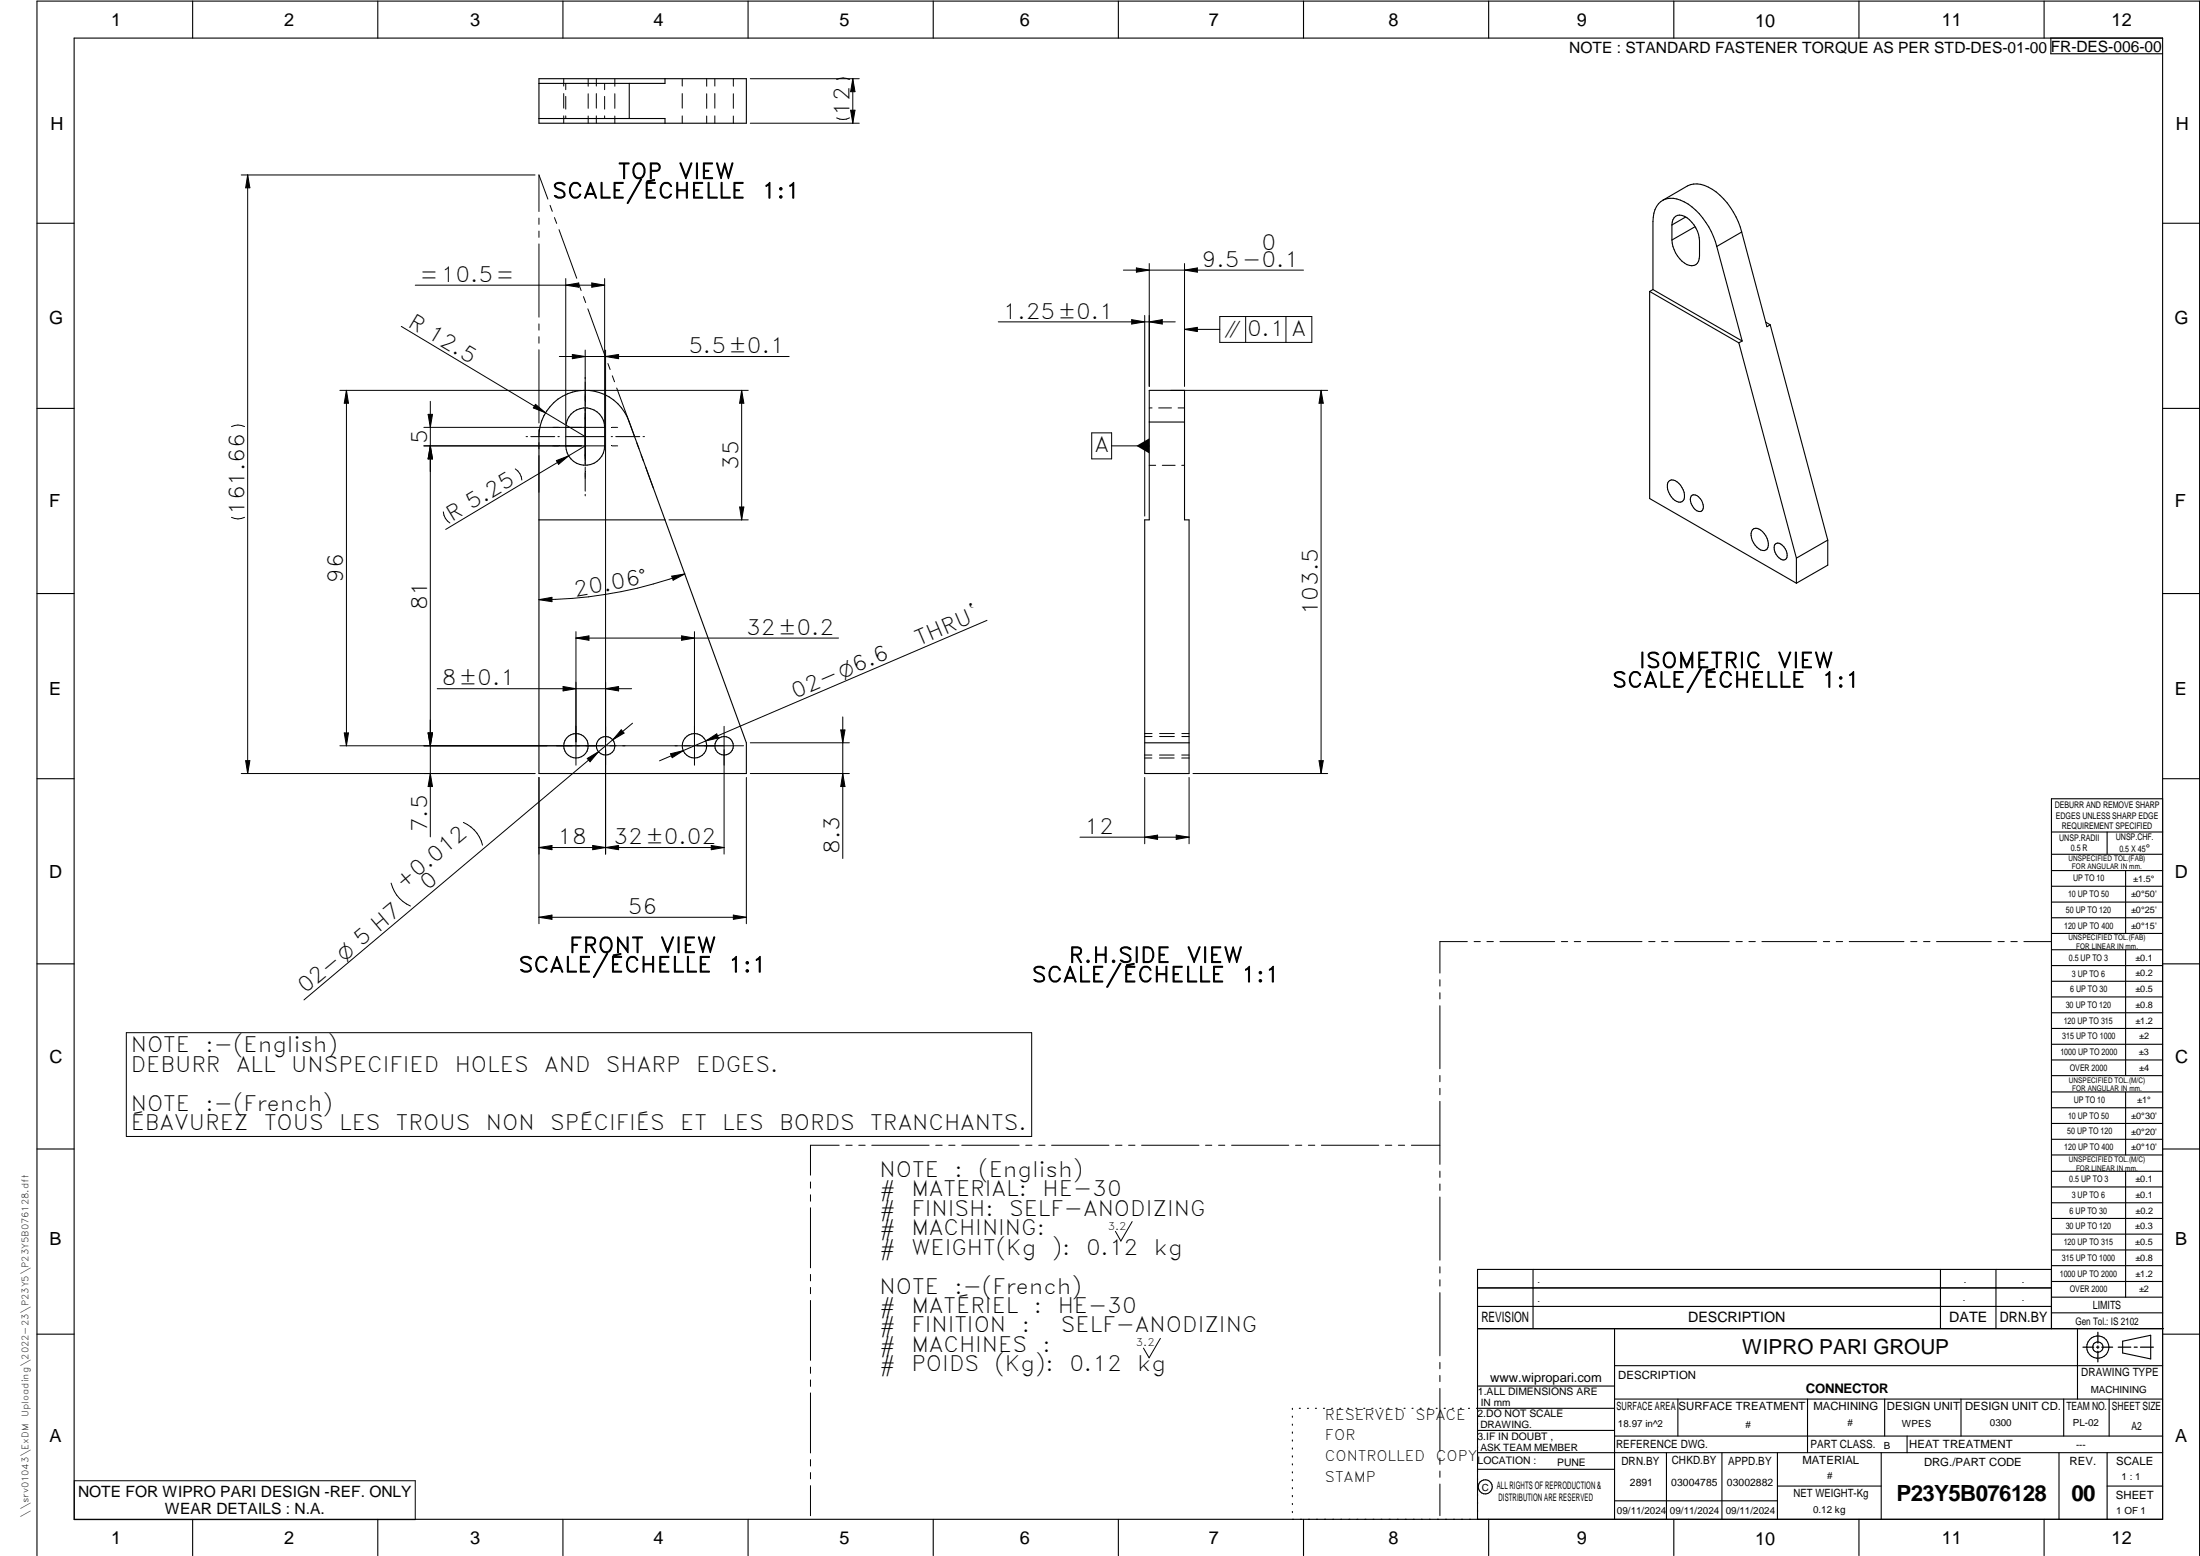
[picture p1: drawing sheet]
<svg xmlns="http://www.w3.org/2000/svg" width="594mm" height="420mm" viewBox="0 0 594 420" stroke-linecap="round" stroke-linejoin="round" font-family="sans-serif">
<g fill="none" stroke="#000" stroke-width=".3">
<path d="M20 10.3h564v400h-564zM52 .3v10M102 .3v10M152 .3v10M202 .3v10M252 .3v10M302 .3v10M352 .3v10M402 .3v10M452 .3v10M502 .3v10M552 .3v10"/>
<path d="M553.8 10.3v4.2h30.2M145.5 21.3h56v12h-56zM145.5 32h34.1v1.3M169.9 22.5v9.5M179.6 21.3v1.2h-34.1M449 54.1l6.7-3.9a6.5 6.5 0 0 1 6.7 .9 20.1 20.1 0 0 1 7.9 11.6M455.2 58.6l-3.7 2.1M10 60.3h10M445.5 78.7v55.9l39.6 22.9M445.5 78.7l24.1 13.9M446.4 78.2l-.9 .5M446.4 78.2l24 13.9"/>
<path d="M451.5 60.7a2.34 2.34 0 0 1 1.3-2.5 2.34 2.34 0 0 1 2.7 .6 8.4 8.4 0 0 1 3.4 6.2v4.1a2.23 2.23 0 0 1-.9 2.3 2.23 2.23 0 0 1-2.5 .1 8.2 8.2 0 0 1-4-6.7M451.5 60.7v4.1M457.7 61.2l-6.2 3.6M463.6 66.5l6.8 25.6M463.6 66.5a19.8 19.8 0 0 0-8.8-12 5.3 5.3 0 0 0-7.5 1.3 8 8 0 0 0-.9 4v18.4M470.3 62.7l6.8 25.5 .9-.5M470.3 62.7l-6.7 3.8M584 60.3h10M469.6 92.6l15.5 58.1M470.4 92.1l-.8 .5M476.8 87l1.2 .7M478 87.7l15.6 58.1"/>
<path d="M10 110.3h10M149.6 108.7a12.5 12.5 0 0 1 20.3 5.3l31.6 86.6v8.3h-56v-91a12.4 12.4 0 0 1 4.1-9.2zM154.2 111.8a5.2 5.2 0 0 1 5.7-1.3 5.2 5.2 0 0 1 3.4 4.9v5a5.2 5.2 0 0 1-5.3 5.2 5.2 5.2 0 0 1-5.2-5.2v-5a5.5 5.5 0 0 1 1.4-3.6zM310.3 105.4h9.6v35h1.2v68.5h-12v-68.5h1.2zM310.3 114h9.6M584 110.3h10M450.6 130a1.9 1.9 0 0 1 2.7 .5 4 4 0 0 1 1.2 4.7 1.84 1.84 0 0 1-2.7-.5 4.1 4.1 0 0 1-1.2-4.7zM457.7 137.6a1.25 1.25 0 0 0 1.8 .4 1.25 1.25 0 0 0 .4-1.7 2.78 2.78 0 0 0-2.9-2.6 2.82 2.82 0 0 0 .7 3.9M145.5 140.4h34.1M473.2 143.1a1.84 1.84 0 0 1 2.7 .5 4.2 4.2 0 0 1 1.3 4.7 1.9 1.9 0 0 1-2.8-.6 4.1 4.1 0 0 1-1.2-4.6zM479.3 147a1.55 1.55 0 0 1 2.4 .7 2.61 2.61 0 0 1 .4 3.4 2.46 2.46 0 0 1-2.8-2 2.51 2.51 0 0 1 0-2.1zM485.1 150.7v6.8"/>
<path d="M493.6 145.8v6.8l-8.5 4.9M493.6 145.8l-8.5 4.9M10 160.3h10M584 160.3h10M10 210.3h10M309.1 200.6h12M584 215.7h-30v143.1M584 210.3h10M554 224.7h30M554 230.7h30M554 235.1h30M554 239.3h30"/>
<path d="M569 224.7v6M574 235.1v17M554 243.6h30M554 247.8h30M554 252.1h30M554 256.5h30M574 256.5v33.9M10 260.3h10M554 260.7h30M554 265h30M554 269.2h30M554 273.5h30"/>
<path d="M554 277.7h30M584 260.3h10M554 282h30M554 286.2h30M554 290.4h30M554 294.9h30M554 299.1h30M574 294.9v17M10 310.3h10M554 303.4h30M554 307.6h30M554 311.9h30"/>
<path d="M554 316.3h30M574 316.3v34M584 310.3h10M554 320.5h30M554 324.8h30M554 329h30M554 333.2h30M554 337.5h30M399 358.8h185.2M399 352.8h155M399 347.8h155M414 342.8v16"/>
<path d="M436 358.8v51.5M524 342.8v16M539 342.8v16M554 341.8h30M554 346h30M554 350.3h30M554 354.5h30M554 342.8h-155v67.5M561 358.8v19M10 360.3h10M399 374.3h37M436 377.8h148"/>
<path d="M453.1 377.8v10M488.1 377.8v14.5M508.9 377.8v10M529.5 377.8v10M557.3 377.8v10M569.5 377.8v10M573.2 362.2l7.6-1.6v6.3l-7.6-1.6zM584 368.8h-148M584 360.3h10M349 380.3v.3M349 382.4v.3M349 384.6v.3"/>
<path d="M349 386.7v.3M349 388.8v.3M349 391v.3M349 393.1v.3M349 395.3v.3M349 397.4v.3M349 399.5v.3M350.9 380.3h.2M353.1 380.3h.2M355.2 380.3h.3M357.4 380.3h.3M359.6 380.3h.3"/>
<path d="M361.7 380.3h.3M363.9 380.3h.3M366.1 380.3h.3M368.3 380.3h.2M370.4 380.3h.3M372.6 380.3h.3M374.8 380.3h.3M376.9 380.3h.4M379.1 380.3h.3M381.3 380.3h.3M383.4 380.3h.4M385.6 380.3h.3"/>
<path d="M387.8 380.3h.3M390 380.3h.3M392.2 380.3h.3M394.3 380.3h.3M396.5 380.3h.3M398.7 380.3h37.3M399 396.7h37M399 392.3h185M399 386.2h37M436 387.8h148M450 392.3v18M465 392.3v18"/>
<path d="M480 392.3v18M508 392.3v18M515 387.8v4.5M556 392.3v18M569 392.3v18M52 410.3v9.7M102 410.3v9.7M152 410.3v9.7M202 410.3v9.7M252 410.3v9.7M302 410.3v9.7M349 401.7v.3"/>
<path d="M349 403.8v.4M349 406v.3M349 408.1v.3M352 410.3v9.7M402 410.3v9.7M436 405.3h44M452 410.3v9.7M480 401.3h28M502 410.3v9.7M552 410.3v9.7M569 401.3h15M10 420v-419.7h584v419.7"/>
<circle cx="155.5" cy="201.4" r="3.3"/>
<circle cx="163.5" cy="201.4" r="2.49"/>
<circle cx="187.5" cy="201.4" r="3.3"/>
<circle cx="195.5" cy="201.4" r="2.49"/>
<circle cx="566.5" cy="363.7" r="1.39"/>
<circle cx="566.5" cy="363.8" r="3"/>
<circle cx="401.1" cy="401.5" r="1.9"/>
</g>
<g fill="none" stroke="#000" stroke-width=".27">
<path d="M152.2 21.3v1.9M152.2 25.3v3.9M152.2 31.3v2M152.8 22.5v1.7M152.8 26v3.5M152.8 31.3v.7M158.8 21.3v2M158.8 25.3v4M158.8 31.3v2M161 21.3v1.9M161 25.3v3.9M161 31.3v2"/>
<path d="M163.3 22.5v1.7M163.3 26v3.5M163.3 31.3v.7M166 21.3v2M166 25.3v4M166 31.3v2M184.2 21.3v1.9M184.2 25.3v3.9M184.2 31.3v2M190.8 21.3v2M190.8 25.3v4M190.8 31.3v2"/>
<path d="M193 21.3v1.9M193 25.3v3.9M193 31.3v2M198 21.3v2M198 25.3v4M198 31.3v2M202.6 33.3h29.4M202.6 21.3h29.4M225.9 31.8a3.8 3.8 0 0 0 3.5 0M229.4 21.5a3.8 3.8 0 0 0-3.5 0M229.7 29.8h1.2l-.6 3.5zM230.3 21.3l.6 3.5h-1.2z"/>
<path d="M230.3 21.3v12M65.1 47.2h79.4M66.9 47.2v161.7M66.9 47.2l.6 3.5h-1.2zM145.5 58.9v1.7M147.9 53.8l-2.4-6.6v9.9M148.5 55.5l.6 1.6M149.7 58.8l.6 1.5M112.1 77h51.2M145.5 62.4v1.7M145.5 65.9v19.7M151 62l4.7 13.1"/>
<path d="M152.8 77l3.5-.6v1.2zM152.8 75.2v39.1M156.3 76.8l.6 1.6M159.8 76.4l3.5 .6-3.5 .6zM163.3 75.2v39.1M303.4 72.9h48.6M306.9 72.3l3.4 .6-3.4 .6zM310.3 71.2v33.2M319.9 71.2v33.2M319.9 72.9l3.4-.6v1.2zM108.4 88.1l49.6 29.8M145.5 87.5v1.7"/>
<path d="M145.5 90.9v1.8M145.5 94.4v19.8M151 96.3h62.1M154.6 95.7l3.4 .6-3.4 .6zM157.6 80.1l.6 1.6M158 94.5v31.1M158.7 83.4l4.8 13.1M163.5 94.5v136.1M163.5 96.3l3.5-.6v1.2zM164.2 98.2l.6 1.6M269.6 86.9h47.8M305.6 86.3l3.5 .6-3.5 .6z"/>
<path d="M309.1 85.2v54.2M310.3 86.9l3.6-.6v1.2zM319.9 88.9h9.5M319.9 88.9l3.4-.5v1.1zM329.4 85.5h24.8v7h-24.8zM336.4 85.5v7M347.3 85.5v7M62.5 115.2a3.9 3.9 0 0 1 3.5 0M91.8 105.4h65.2M93.5 105.4v96M93.5 105.4l.6 3.5h-1.1zM115.6 111.9h1.2l-.6 3.5z"/>
<path d="M116.2 108.4v117.6M142.1 117.9h.3M143.3 117.9h6.5M144.6 109.2l2.7 2.3-3.3-1.3zM145.5 116v1.7M145.5 119.5v1.7M150.7 117.9h.3M152.8 117.9h10.5M159.1 105.4h43M163.3 115.4h-48.8M165.1 117.9h.3M165.3 115.4h1.2"/>
<path d="M165.3 101.5l.6 1.6M166.3 117.9h6.5M166.5 104.8l4.9 13.1M166.7 115.4h.1M172 119.5l.5 1.7M173.6 117.9h.4M200.3 105.4l.6 3.5h-1.2zM200.3 105.4v35M294.8 116.9h5.4v7h-5.4zM310.3 110.2h.8M312.9 110.2h3.5M316.1 105.4h42.4"/>
<path d="M318.1 110.2h1.8M356.7 105.4l.6 3.5h-1.1zM356.7 105.4v103.5M62.5 139.7a3.9 3.9 0 0 0 3.5 0M114.5 120.4h48.8M116.2 120.4l.6 3.5h-1.2zM119.7 138.2a3.9 3.9 0 0 0 1.8 3M139.1 126.6a3.9 3.9 0 0 1 1.8 3M145.5 123v9.9M150.2 124.4l3.3-1.3-2.7 2.3zM158 120.4l-37.7 22.6M158 126.1v6.5"/>
<path d="M158 133.5v.4M165.3 120.4h1.2M166.7 120.4h.1M173.1 122.9l.6 1.6M174.4 126.2l2 5.5M199.7 136.9h1.2l-.6 3.5zM300.2 120.4h10.1M310.3 125.6h1.8M313.9 125.6h3.4M319.1 125.6h.8M180.6 140.4h21.5M181.4 155.6l3.5-.6-3.1 1.7z"/>
<path d="M184.9 155a115.2 115.2 0 0 1-39.4 6.9M145.5 161.9l3.5-.6v1.2zM155.5 170.6v36M155.5 172.3h70.9M155.5 172.3l3.5-.6v1.2zM184.1 171.7l3.4 .6-3.4 .6zM187.5 170.6v36M266.5 167.5l-88.4 37.9M93 197.9h1.1l-.6 3.5zM115.6 197.9h1.2l-.6 3.5zM118.1 186h52.5M152.1 185.4l3.4 .6-3.4 .6z"/>
<path d="M163.5 186l3.5-.6v1.2zM167.8 197.1l.7 .9-3 1.8zM170.8 195.3l-9.2 7.7M195.5 196.1v34.5M227 197.1h1.2l-.6 3.5zM227.6 193.6v38.2M309.1 198.1h2M309.1 198.9h2M313.1 198.1h4M313.1 198.9h4M319.1 198.1h2M319.1 198.9h2"/>
<path d="M65.1 208.9h79.4M66.3 205.4h1.2l-.6 3.5zM91.8 201.4h109M116.2 208.9l.6 3.5h-1.2zM145.5 209.9v39.5M158.6 204.8l3-1.8-2.3 2.7zM161.6 203l-79.5 67M181.1 203.5l3.4-.8-3 1.9zM190.6 200.1l2.9-1.9 .5 1.1zM201.5 209.9v39.5M202.6 208.9h26.8M202.6 200.6h26.8"/>
<path d="M227.6 208.9l.6 3.5h-1.2zM309.1 204.7h2M309.1 203.9h2M309.1 209.9v17.9M313.1 204.7h4M313.1 203.9h4M319.1 204.7h2M319.1 203.9h2M321.1 209.9v17.9M322.1 208.9h36.4M356.2 205.4h1.1l-.6 3.5zM105.6 238.5a9 9 0 0 0 5.2 6.1"/>
<path d="M125.1 222.1a9 9 0 0 1 5.2 6.1M145.5 228.9h50M145.5 228.9l3.5-.6v1.1zM160.1 228.3l3.4 .6-3.4 .5zM163.5 228.9l3.5-.6v1.1zM192.1 228.3l3.4 .6-3.4 .5zM291.6 226.1h29.5M309.1 226.1l3.5-.6v1.2zM317.6 225.5l3.5 .6-3.5 .6zM145.5 247.7h56M145.5 247.7l3.5-.6v1.1zM198 247.1l3.5 .6-3.5 .5z"/>
<path d="M396.2 254.3h-7.4v8.5M398.1 254.3h1.6M401.5 254.3h1.8M405 254.3h14.8M421.6 254.3h1.7M425.1 254.3h1.7M428.6 254.3h14.8M445.2 254.3h1.7M448.7 254.3h1.7M452.2 254.3h14.8M468.8 254.3h1.7M472.3 254.3h1.7"/>
<path d="M475.8 254.3h14.8M492.4 254.3h1.7M495.8 254.3h1.8M499.4 254.3h14.7M516 254.3h1.6M519.4 254.3h1.8M522.9 254.3h14.8M539.5 254.3h1.7M543 254.3h1.7M546.5 254.3h7.4M34.1 278.8h244.5v28.1h-244.5zM388.8 264.5v1.8"/>
<path d="M388.8 268.1v1.6M388.8 271.6v17M388.8 290.4v1.7M388.8 293.9v1.7M388.8 297.4v17M218.9 319.2v1.6M226.6 309.2h-7.7v8.1M228.4 309.2h1.7M231.9 309.2h1.7M235.4 309.2h15.5M252.7 309.2h1.7M256.2 309.2h1.7"/>
<path d="M259.7 309.2h15.5M277 309.2h1.7M280.5 309.2h1.7M284 309.2h15.5M301.2 309.2h1.8M304.8 309.2h1.7M308.3 309.2h15.5M325.5 309.2h1.7M329.1 309.2h1.6M332.6 309.2h15.4M349.8 309.2h1.7M353.3 309.2h1.7"/>
<path d="M356.8 309.2h15.5M374.1 309.2h1.7M377.6 309.2h1.7M381.1 309.2h7.7M388.8 316.2v1.7M388.8 319.7v1.7M218.9 322.6v1.8M218.9 326.1v16.2M305.7 329.9l-3 5.2-1.5-2.6M388.8 323.2v17.1M218.9 344.1v1.8M218.9 347.6v1.7"/>
<path d="M218.9 351.2v16.1M388.8 342.1v1.6M388.8 345.6v1.7M388.8 349v17.1M218.9 369.1v1.7M218.9 372.6v1.8M218.9 376.1v16.2M313.3 361.4l-3 5.2-1.5-2.6M388.8 367.9v1.7M388.8 371.4v1.7M388.8 374.9v17M20.1 399.8h92v10.5h-92z"/>
<path d="M218.9 394.1v1.8M218.9 397.6v1.7M388.8 393.7v1.7M388.8 397.2v1.7M218.9 401.2v8.1M388.8 400.7v8.6"/>
</g>
<path d="M566.5 359.7v3M562.5 363.8h2.9M566.1 363.8h.7M566.5 363.4v.7M566.5 364.9v2.8M567.6 363.8h2.9M572 363.8h3.4M576.3 363.8h.8M578 363.8h3.5" fill="none" stroke="#000" stroke-width=".34"/>
<g fill="#000">
<path d="M229.7 29.8h1.2l-.6 3.5zM230.3 21.3l.6 3.5h-1.2zM66.9 47.2l.6 3.5h-1.2zM152.8 77l3.5-.6v1.2zM159.8 76.4l3.5 .6-3.5 .6zM306.9 72.3l3.4 .6-3.4 .6zM319.9 72.9l3.4-.6v1.2zM154.6 95.7l3.4 .6-3.4 .6zM163.5 96.3l3.5-.6v1.2zM305.6 86.3l3.5 .6-3.5 .6zM310.3 86.9l3.6-.6v1.2zM319.9 88.9l3.4-.5v1.1z"/>
<path d="M93.5 105.4l.6 3.5h-1.1zM115.6 111.9h1.2l-.6 3.5zM144.6 109.2l2.7 2.3-3.3-1.3zM200.3 105.4l.6 3.5h-1.2zM356.7 105.4l.6 3.5h-1.1zM116.2 120.4l.6 3.5h-1.2zM150.2 124.4l3.3-1.3-2.7 2.3zM199.7 136.9h1.2l-.6 3.5zM306.9 120.4l3.4-2v4zM181.4 155.6l3.5-.6-3.1 1.7zM145.5 161.9l3.5-.6v1.2zM155.5 172.3l3.5-.6v1.2z"/>
<path d="M184.1 171.7l3.4 .6-3.4 .6zM93 197.9h1.1l-.6 3.5zM115.6 197.9h1.2l-.6 3.5zM152.1 185.4l3.4 .6-3.4 .6zM163.5 186l3.5-.6v1.2zM167.8 197.1l.7 .9-3 1.8zM190.6 200.1l2.9-1.9 .5 1.1zM227 197.1h1.2l-.6 3.5zM66.3 205.4h1.2l-.6 3.5zM116.2 208.9l.6 3.5h-1.2zM158.6 204.8l3-1.8-2.3 2.7zM181.1 203.5l3.4-.8-3 1.9z"/>
<path d="M227.6 208.9l.6 3.5h-1.2zM356.2 205.4h1.1l-.6 3.5zM145.5 228.9l3.5-.6v1.1zM160.1 228.3l3.4 .6-3.4 .5zM163.5 228.9l3.5-.6v1.1zM192.1 228.3l3.4 .6-3.4 .5zM309.1 226.1l3.5-.6v1.2zM317.6 225.5l3.5 .6-3.5 .6zM145.5 247.7l3.5-.6v1.1zM198 247.1l3.5 .6-3.5 .5z"/>
</g>
<g font-size="6">
<text x="512.1" y="405.2">P23Y5B076128</text>
<text x="559.4" y="405.2">00</text>
</g>
<g font-size="5.7">
<text x="229.4" y="31.2" transform="rotate(-90 229.4 31.2)">12</text>
<text x="149.1" y="53.5">SCALE/ÉCHELLE</text>
<text x="166.8" y="48.3">TOP</text>
<text x="183.2" y="48.3">VIEW</text>
<text x="205.7" y="53.5">1:1</text>
<text x="340.6" y="67.5">0</text>
<text x="113.4" y="76.1">=10.5=</text>
<text x="324.6" y="72.1">9.5-0.1</text>
<text x="109.8" y="88" transform="rotate(31 109.8 88)">R 12.5</text>
<text x="270.8" y="86">1.25±0.1</text>
<text x="185.9" y="95.4">5.5±0.1</text>
<text x="336.8" y="90.7">0.1 A</text>
<text x="115.3" y="119.9" transform="rotate(-90 115.3 119.9)">5</text>
<text x="295.5" y="122.1">A</text>
<text x="199.4" y="126.8" transform="rotate(-90 199.4 126.8)">35</text>
<text x="66" y="139.1" transform="rotate(-90 66 139.1)">161.66</text>
<text x="122" y="140.9" transform="rotate(-31 122 140.9)">R 5.25</text>
<text x="92.7" y="157.4" transform="rotate(-90 92.7 157.4)">96</text>
<text x="155.4" y="161.1" transform="rotate(-10 155.4 161.1)">20.06°</text>
<text x="115.3" y="164.8" transform="rotate(-90 115.3 164.8)">81</text>
<text x="355.9" y="166.2" transform="rotate(-90 355.9 166.2)">103.5</text>
<text x="201.5" y="171.4">32±0.2</text>
<text x="248.1" y="174.5" transform="rotate(-23 248.1 174.5)">THRU`</text>
<text x="119.3" y="185.1">8±0.1</text>
<text x="435.3" y="185.6">SCALE/ÉCHELLE</text>
<text x="442.6" y="180.3">ISOMETRIC</text>
<text x="480" y="180.3">VIEW</text>
<text x="491.9" y="185.6">1:1</text>
<text x="214.7" y="188.8" transform="rotate(-23 214.7 188.8)">02-O6.6</text>
<text x="115.3" y="224.7" transform="rotate(-90 115.3 224.7)">7.5</text>
<text x="292.9" y="225.2">12</text>
<text x="150.6" y="228">18</text>
<text x="165.7" y="228">32±0.02</text>
<text x="226.7" y="230.6" transform="rotate(-90 226.7 230.6)">8.3</text>
<text x="108.8" y="240.4" transform="rotate(-40 108.8 240.4)">+0.012</text>
<text x="115.6" y="240.7" transform="rotate(-40 115.6 240.7)">0</text>
<text x="169.6" y="246.8">56</text>
<text x="153.7" y="257.3">FRONT</text>
<text x="178.3" y="257.3">VIEW</text>
<text x="140" y="262.5">SCALE/ÉCHELLE</text>
<text x="196.6" y="262.5">1:1</text>
<text x="288.6" y="259.9">R.H.SIDE</text>
<text x="320.4" y="259.9">VIEW</text>
<text x="82.5" y="268.5" transform="rotate(-40 82.5 268.5)">02-O 5 H7</text>
<text x="278.6" y="265.2">SCALE/ÉCHELLE</text>
<text x="335.2" y="265.2">1:1</text>
<text x="35.3" y="284.1">NOTE</text>
<text x="55.5" y="284.1">:-(English)</text>
<text x="35.3" y="289.4">DEBURR</text>
<text x="63.7" y="289.4">ALL</text>
<text x="78.6" y="289.4">UNSPECIFIED</text>
<text x="122.8" y="289.4">HOLES</text>
<text x="146.9" y="289.4">AND</text>
<text x="163.6" y="289.4">SHARP</text>
<text x="188" y="289.4">EDGES.</text>
<text x="35.3" y="299.9">NOTE</text>
<text x="55.5" y="299.9">:-(French)</text>
<text x="35.3" y="305.1">ÉBAVUREZ</text>
<text x="71.3" y="305.1">TOUS</text>
<text x="91.6" y="305.1">LES</text>
<text x="106.9" y="305.1">TROUS</text>
<text x="131.2" y="305.1">NON</text>
<text x="148.6" y="305.1">SPÉCIFIÉS</text>
<text x="183.7" y="305.1">ET</text>
<text x="195" y="305.1">LES</text>
<text x="210.4" y="305.1">BORDS</text>
<text x="235" y="305.1">TRANCHANTS.</text>
<text x="237.5" y="317.8">NOTE</text>
<text x="257.7" y="317.8">:</text>
<text x="264.1" y="317.8">(English)</text>
<text x="237.5" y="323">#</text>
<text x="246.1" y="323">MATERIAL:</text>
<text x="281.5" y="323">HE-30</text>
<text x="237.5" y="328.3">#</text>
<text x="246.1" y="328.3">FINISH:</text>
<text x="272.5" y="328.3">SELF-ANODIZING</text>
<text x="237.5" y="333.5">#</text>
<text x="246.1" y="333.5">MACHINING:</text>
<text x="237.5" y="338.8">#</text>
<text x="246.1" y="338.8">WEIGHT(Kg</text>
<text x="284" y="338.8">):</text>
<text x="293.3" y="338.8">0.12</text>
<text x="311.6" y="338.8">kg</text>
<text x="237.5" y="349.3">NOTE</text>
<text x="257.7" y="349.3">:-(French)</text>
<text x="237.5" y="354.5">#</text>
<text x="237.5" y="359.8">#</text>
<text x="246.1" y="354.5">MATÉRIEL</text>
<text x="246.1" y="359.8">FINITION</text>
<text x="275.9" y="359.8">:</text>
<text x="279.2" y="354.5">:</text>
<text x="285.6" y="354.5">HE-30</text>
<text x="286.5" y="359.8">SELF-ANODIZING</text>
<text x="237.5" y="365">#</text>
<text x="246.1" y="365">MACHINES</text>
<text x="281.5" y="365">:</text>
<text x="237.5" y="370.3">#</text>
<text x="246.1" y="370.3">POIDS</text>
<text x="268.5" y="370.3">(Kg):</text>
<text x="288.8" y="370.3">0.12</text>
<text x="307.1" y="370.3">kg</text>
</g>
<text font-size="5.6" x="470.5" y="365.5">WIPRO PARI GROUP</text>
<text font-size="5.4" x="330.7" y="90.7">i</text>
<g font-size="4.9">
<text x="30" y="6.9">1</text>
<text x="76.7" y="6.9">2</text>
<text x="127" y="6.9">3</text>
<text x="176.5" y="6.9">4</text>
<text x="226.7" y="6.9">5</text>
<text x="275.4" y="6.9">6</text>
<text x="326.4" y="6.9">7</text>
<text x="375" y="6.9">8</text>
<text x="425.8" y="6.9">9</text>
<text x="473.9" y="7.3">10</text>
<text x="524.3" y="6.9">11</text>
<text x="570.2" y="6.9">12</text>
<text x="13.6" y="35.1">H</text>
<text x="587.6" y="35.1">H</text>
<text x="13.2" y="87.5">G</text>
<text x="587.2" y="87.5">G</text>
<text x="13.2" y="137">F</text>
<text x="587.2" y="137">F</text>
<text x="13.2" y="187.6">E</text>
<text x="587.2" y="187.6">E</text>
<text x="13.2" y="237">D</text>
<text x="587.2" y="237">D</text>
<text x="13.4" y="287.1">C</text>
<text x="587.4" y="287.1">C</text>
<text x="13.4" y="336.2">B</text>
<text x="587.4" y="336.2">B</text>
<text x="13.4" y="389.3">A</text>
<text x="587.4" y="389.3">A</text>
<text x="30" y="416.9">1</text>
<text x="76.7" y="416.9">2</text>
<text x="127" y="416.9">3</text>
<text x="176.5" y="416.9">4</text>
<text x="226.7" y="416.9">5</text>
<text x="275.4" y="416.9">6</text>
<text x="326.4" y="416.9">7</text>
<text x="375" y="416.9">8</text>
<text x="425.8" y="416.9">9</text>
<text x="473.9" y="417.3">10</text>
<text x="524.3" y="416.9">11</text>
<text x="570.2" y="416.9">12</text>
</g>
<g font-size="4.2">
<text x="423.7" y="14.3">NOTE : STANDARD FASTENER TORQUE AS PER STD-DES-01-00</text>
<text x="553.8" y="14">FR-DES-006-00</text>
<text x="21.1" y="404.3">NOTE FOR WIPRO PARI DESIGN -REF. ONLY</text>
<text x="44.5" y="408.8">WEAR DETAILS : N.A.</text>
</g>
<g font-size="3.9">
<text x="400" y="357.1">REVISION</text>
<text x="455.9" y="357.1">DESCRIPTION</text>
<text x="526.4" y="357.1">DATE</text>
<text x="540" y="357.1">DRN.BY</text>
<text x="357.8" y="383.3">RESERVED</text>
<text x="382.3" y="383.3">SPACE</text>
<text x="357.8" y="388.9">FOR</text>
<text x="357.8" y="394.5">CONTROLLED</text>
<text x="387.8" y="394.5">COPY</text>
<text x="357.8" y="400">STAMP</text>
</g>
<text font-size="3.6" x="487.7" y="376.1">CONNECTOR</text>
<text font-size="3.5" x="402.4" y="373.3">www.wipropari.com</text>
<g font-size="3.1">
<text x="565.1" y="353.5">LIMITS</text>
<text x="562" y="371.7">DRAWING TYPE</text>
<text x="437" y="372.3">DESCRIPTION</text>
<text x="436.5" y="380.8">SURFACE AREA</text>
<text x="453.3" y="380.8">SURFACE TREATMENT</text>
<text x="489.7" y="380.8">MACHINING</text>
<text x="509.5" y="380.8">DESIGN UNIT</text>
<text x="530.6" y="380.8">DESIGN UNIT CD.</text>
<text x="558" y="380.6">TEAM NO.</text>
<text x="570.3" y="380.7">SHEET SIZE</text>
<text x="575.6" y="386.1">A2</text>
<text x="436.4" y="391.1">REFERENCE DWG.</text>
<text x="437.8" y="395.5">DRN.BY</text>
<text x="451.4" y="395.4">CHKD.BY</text>
<text x="466.6" y="395.5">APPD.BY</text>
<text x="486.7" y="395.4">MATERIAL</text>
<text x="488.9" y="390.9">PART CLASS.</text>
<text x="515.6" y="390.9">HEAT TREATMENT</text>
<text x="519.6" y="395.9">DRG./PART CODE</text>
<text x="558.9" y="395.5">REV.</text>
<text x="571.4" y="395.6">SCALE</text>
<text x="484.3" y="404.2">NET WEIGHT-Kg</text>
<text x="571.4" y="404.7">SHEET</text>
</g>
<text font-size="3" x="579.5" y="230.1">°</text>
<g font-size="2.8">
<text x="299.1" y="332.1">3.2</text>
<text x="560.4" y="357.7">Gen Tol.: IS 2102</text>
<text x="306.7" y="363.6">3.2</text>
<text x="399.1" y="376.6">1.ALL DIMENSIONS ARE</text>
<text x="399" y="382.7">2.DO NOT SCALE</text>
<text x="399" y="388.7">3.IF IN DOUBT ,</text>
<text x="399" y="395.4">LOCATION :</text>
<text x="420.5" y="396">PUNE</text>
<text x="404.2" y="402">ALL RIGHTS OF REPRODUCTION &amp;</text>
<text x="440.1" y="401.2">2891</text>
<text x="451.3" y="401.2">03004785</text>
<text x="466.3" y="401.2">03002882</text>
<text x="404.7" y="405.4">DISTRIBUTION ARE RESERVED</text>
</g>
<g font-size="2.7">
<text x="564.6" y="376.2">MACHINING</text>
<text x="399.9" y="379.7">IN mm</text>
<text x="399.7" y="385.7">DRAWING.</text>
<text x="436.9" y="385.4">18.97 in^2</text>
<text x="471.4" y="385.5">#</text>
<text x="498.9" y="385">#</text>
<text x="513.6" y="385.3">WPES</text>
<text x="537.3" y="385.1">0300</text>
<text x="559.7" y="385.1">PL-02</text>
<text x="399.7" y="391.8">ASK TEAM MEMBER</text>
<text x="508.7" y="391.2">B</text>
<text x="560.6" y="391.1">---</text>
<text x="493.4" y="399.5">#</text>
<text x="572.8" y="399.7">1 : 1</text>
<text x="400.1" y="402.5">C</text>
<text x="436.6" y="408.7">09/11/2024</text>
<text x="450.9" y="408.8">09/11/2024</text>
<text x="466" y="408.9">09/11/2024</text>
<text x="489.6" y="408.5">0.12 kg</text>
<text x="571.4" y="408.7">1 OF 1</text>
</g>
<g font-size="2.5">
<text x="554.9" y="218.3">DEBURR AND REMOVE SHARP</text>
<text x="555.2" y="221">EDGES UNLESS SHARP EDGE</text>
<text x="556.1" y="227.1">UNSP.RADII</text>
<text x="556.8" y="223.8">REQUIREMENT SPECIFIED</text>
<text x="571.4" y="226.9">UNSP.CHF.</text>
<text x="559.2" y="229.9">0.5 R</text>
<text x="572.3" y="230.1">0.5 X 45</text>
<text x="559.8" y="238">UP TO 10</text>
<text x="576.1" y="238.1">±1.5°</text>
<text x="558.5" y="242.2">10 UP TO 50</text>
<text x="575.5" y="242.3">±0°50'</text>
<text x="557.4" y="250.7">120 UP TO 400</text>
<text x="557.9" y="246.5">50 UP TO 120</text>
<text x="575.5" y="250.7">±0°15'</text>
<text x="575.5" y="246.5">±0°25'</text>
<text x="558.7" y="259.4">0.5 UP TO 3</text>
<text x="559.5" y="263.7">3 UP TO 6</text>
<text x="576.6" y="263.6">±0.2</text>
<text x="576.6" y="259.4">±0.1</text>
<text x="559" y="267.9">6 UP TO 30</text>
<text x="576.6" y="267.9">±0.5</text>
<text x="557.8" y="272.2">30 UP TO 120</text>
<text x="576.6" y="272.2">±0.8</text>
<text x="556.9" y="280.7">315 UP TO 1000</text>
<text x="557.3" y="276.4">120 UP TO 315</text>
<text x="576.6" y="276.4">±1.2</text>
<text x="577.7" y="280.7">±2</text>
<text x="556.4" y="284.9">1000 UP TO 2000</text>
<text x="577.6" y="284.9">±3</text>
<text x="558.9" y="289.2">OVER 2000</text>
<text x="577.7" y="289.3">±4</text>
<text x="560" y="297.9">UP TO 10</text>
<text x="577.1" y="297.9">±1°</text>
<text x="558.5" y="302.1">10 UP TO 50</text>
<text x="575.5" y="302.1">±0°30'</text>
<text x="557.4" y="310.6">120 UP TO 400</text>
<text x="558.2" y="306.3">50 UP TO 120</text>
<text x="575.5" y="310.6">±0°10'</text>
<text x="575.5" y="306.4">±0°20'</text>
<text x="558.8" y="319.2">0.5 UP TO 3</text>
<text x="559.4" y="323.4">3 UP TO 6</text>
<text x="576.6" y="319.2">±0.1</text>
<text x="576.6" y="323.5">±0.1</text>
<text x="558.9" y="327.7">6 UP TO 30</text>
<text x="576.7" y="327.7">±0.2</text>
<text x="557.8" y="332">30 UP TO 120</text>
<text x="576.6" y="332">±0.3</text>
<text x="556.8" y="340.5">315 UP TO 1000</text>
<text x="557.3" y="336.3">120 UP TO 315</text>
<text x="576.6" y="336.3">±0.5</text>
<text x="576.6" y="340.5">±0.8</text>
<text x="415.2" y="346.4">.</text>
<text x="530.3" y="346.5">.</text>
<text x="545.9" y="346.4">.</text>
<text x="556.2" y="344.7">1000 UP TO 2000</text>
<text x="576.6" y="344.7">±1.2</text>
<text x="415.2" y="351.5">.</text>
<text x="530" y="351.3">.</text>
<text x="545.9" y="351.4">.</text>
<text x="558.9" y="349">OVER 2000</text>
<text x="577.6" y="349">±2</text>
</g>
<g font-size="2.4">
<text x="7.7" y="382.7" transform="rotate(-90 7.7 382.7)">Uploading\2022-23\P23Y5\P23Y5B076128.dft</text>
<text x="7.7" y="409.8" transform="rotate(-90 7.7 409.8)">\\srv01043\ExDM</text>
</g>
<g font-size="2.1">
<text x="558.5" y="232.4">UNSPECIFIED TOL.(FAB)</text>
<text x="559.5" y="234.7">FOR ANGULAR IN mm.</text>
<text x="558.6" y="253.9">UNSPECIFIED TOL.(FAB)</text>
<text x="560.7" y="256.3">FOR LINEAR IN mm.</text>
<text x="558.7" y="292.3">UNSPECIFIED TOL.(M/C)</text>
<text x="559.6" y="294.7">FOR ANGULAR IN mm.</text>
<text x="558.7" y="313.7">UNSPECIFIED TOL.(M/C)</text>
<text x="560.6" y="316.1">FOR LINEAR IN mm.</text>
</g>
</svg>
